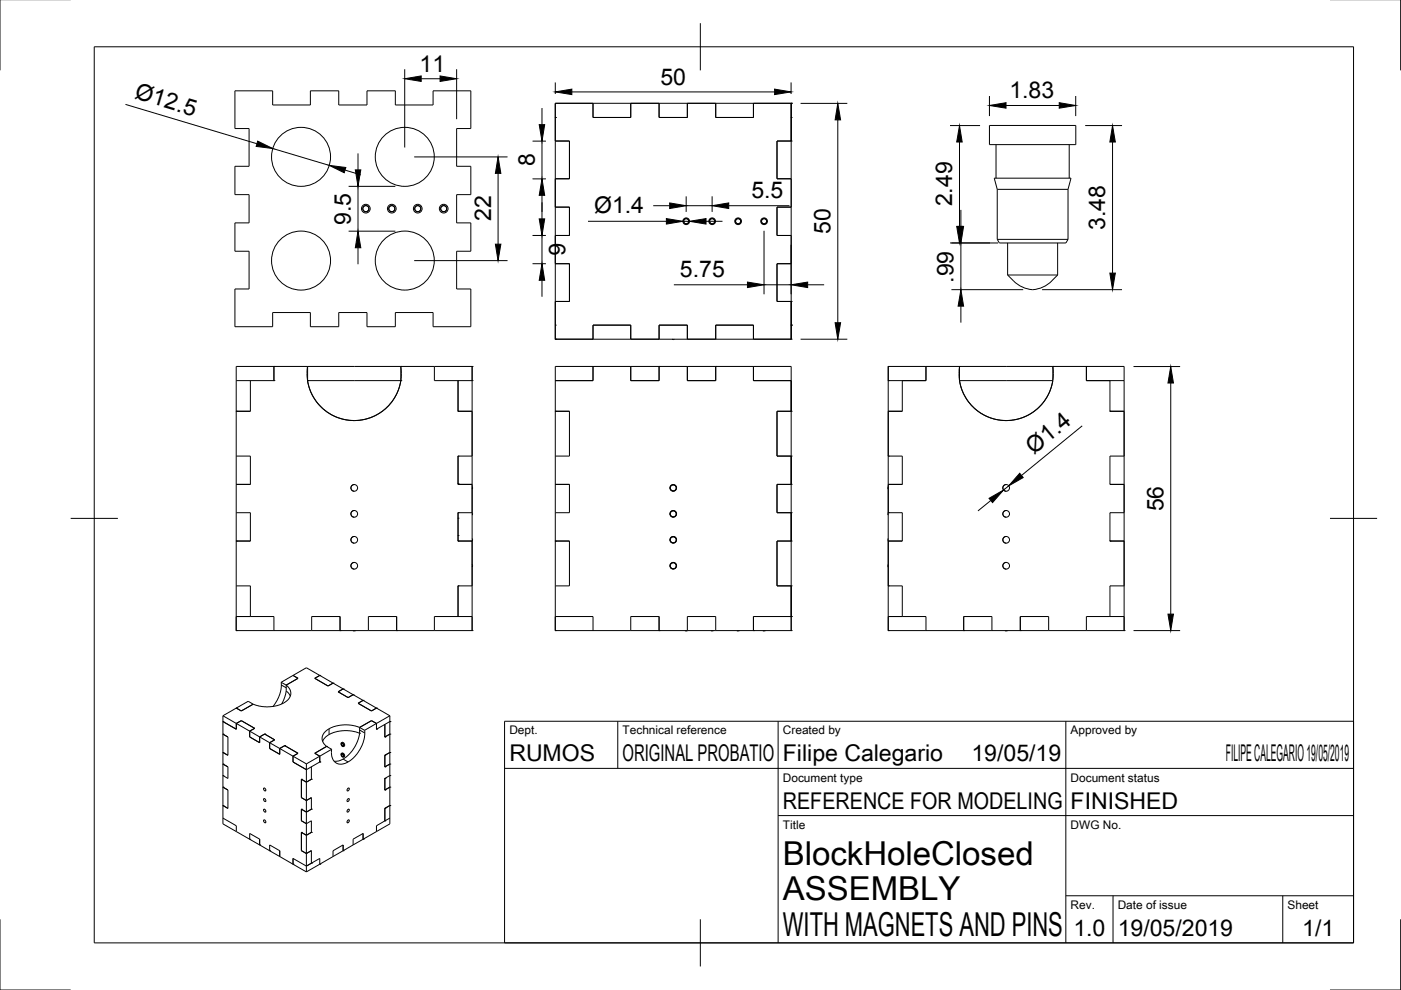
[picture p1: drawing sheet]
<svg xmlns="http://www.w3.org/2000/svg" width="297mm" height="210mm" viewBox="0 0 297 210" stroke-linecap="round" stroke-linejoin="round" font-family="sans-serif">
<!-- layer: Visible -->
<g fill="none" stroke="#000" stroke-width=".21">
<path d="M49.8 19.3h8v3h8v-3h6v3h6v-3h6v3h8v-3h8v8h-3v8h3v6h-3v6h3v6h-3v8h3v8h-8v-3h-8v3h-6v-3h-6v3h-6v-3h-8v3h-8v-8h3v-8h-3v-6h3v-6h-3v-6h3v-8h-3zM117.7 24.9h.1M117.7 29.9h3v8h-3M125.7 21.9v3h8v-3M139.7 21.9v3h6v-3M151.7 21.9v3h8v-3M167.7 21.9h.1M167.7 24.9h.1M167.7 29.9h.1M167.7 21.9h-50v50M167.7 21.9v50M167.7 29.9h-3v8h3"/>
<path d="M209.8 26.6h18.3v4.1h-18.3zM211.2 30.7v7.1M226.7 30.7v7.1M117.7 43.9h3v6h-3M117.7 55.9h3v8h-3M167.7 43.9h-3v6h3M167.7 55.9h-3v8h3M211.4 50.8l.5 .7h14.1l.4-.7M211.4 50.8h15M211.4 40.1h15M211.4 40.1l-.6-2.3h16.3l-.7 2.3M211.4 40.1v10.7"/>
<path d="M213.6 58.3a7.4 7.4 0 0 0 5.3 3.1 7.3 7.3 0 0 0 5.3-3.1M213.6 58.3h10.6M213.6 51.5v6.8M224.2 51.5v6.8M226.4 40.1v10.7M58.1 77.7h.1M58.1 77.7v3M65.2 77.7v2.6a10 10 0 0 0 9.9 8.9M65.2 77.7h19.8M65.2 77.7h-15.1v56M65.2 77.7v3M85 77.7v2.7a10 10 0 0 1-9.9 8.8"/>
<path d="M85 77.7h.1M85 77.7h15.1M85 77.7v3M92.1 77.7v3h8M100.1 77.7h.1M100.1 77.7v56M117.7 71.9h.1M117.7 68.9h.1M117.7 71.9h50M125.7 77.7v3h-8M125.7 71.9v-3h8v3M133.7 77.7v3h6v-3"/>
<path d="M139.7 77.7h.1M139.7 71.9v-3h6v3M142.5 71.9h.5M145.7 77.7v3h6v-3M151.7 77.7h.1M151.7 71.9v-3h8v3M159.7 77.7v3h8M167.7 68.9h.1M167.7 63.9h.1M167.7 71.9h.1M188.3 77.7h.1M188.3 77.7h15.1"/>
<path d="M188.3 77.7v56M196.3 77.7v3h-8M203.4 77.7v2.7a10 10 0 0 0 9.9 8.8M203.4 77.7h19.8M203.4 77.7h.1M203.4 77.7v2.9M223.2 77.7l.1 2.6a10 10 0 0 1-10 8.9M223.2 77.7h.1M223.2 77.7h15.1v56M223.2 77.7v2.9M230.3 77.7h.1M230.3 77.7v3h8"/>
<path d="M50.1 87.2h.1M50.1 96.7h3v6h-3M50.1 80.7h8M53.1 80.7v6.5h-3M58.1 80.7h.1M65.2 80.7a10 10 0 0 0 9.9 8.5M65.2 80.7h.1M65.2 80.7h19.8M85 80.7l-.1 .2a10 10 0 0 1-9.8 8.3M85 80.7h.1M97.1 87.2h.1M97.1 96.7h.1"/>
<path d="M97.1 96.7h3M97.1 87.2h3M97.1 96.7v6h3M97.1 80.7v6.5M100.1 80.7h.1M117.7 87.2h.1M117.7 87.2h3v9.5h-3M167.7 96.7h.1M167.7 87.2h.1M167.7 87.2h-3v9.5h3M188.3 96.7h.1M188.3 80.7h.1"/>
<path d="M188.3 96.7h3v6h-3M191.3 80.7v6.5h-3M203.4 80.7h19.8a10 10 0 0 1-9.9 8.5 10 10 0 0 1-9.9-8.5zM235.3 87.2h.1M235.3 87.2h3M235.3 80.7v6.5M238.3 96.7h-3v6h3M50.1 114.7h.1M50.1 102.7h3M50.1 108.7h3v6h-3M75.1 102.7a.71 .71 0 0 0-.7 .7 .71 .71 0 0 0 .7 .8M75.1 113.7a.71 .71 0 0 0-.7 .8 .71 .71 0 0 0 .7 .7"/>
<path d="M75.1 119.2a.71 .71 0 0 0-.7 .8 .71 .71 0 0 0 .7 .7M75.1 108.2a.71 .71 0 0 0-.7 .7 .71 .71 0 0 0 .7 .8M97.1 114.7h.1M97.1 108.7h.1M97.1 102.5h.1M97.1 109.9h.1M97.1 113.6h.1M97.1 102.7h3M97.1 108.7h3M97.1 114.7h3M97.1 108.7v6M100.1 119.7v.5"/>
<path d="M100.1 114.2v.5M100.1 108.7l.1 .2M100.1 103.2v.5M100.2 109l-.1 .2M117.7 114.7h.1M117.7 102.7h3v6h-3M117.7 114.7h3v9.5h-3M117.7 102.7h3M164.7 102.7h3M167.7 114.7h.1M167.7 108.7h.1M167.7 102.7h.1"/>
<path d="M167.7 102.7h-3v6h3M167.7 114.7h-3v9.5h3M188.2 109l.1 .2M188.3 119.7v.5M188.3 108.7l-.1 .2M188.3 103.2v.5M188.3 108.7h.1M188.3 108.7h3v6h-3v-.5M188.3 102.7h3M213.3 119.2a.71 .71 0 0 0-.7 .8 .71 .71 0 0 0 .7 .7M213.3 102.7a.71 .71 0 0 0-.7 .7 .71 .71 0 0 0 .7 .8M213.3 113.7a.71 .71 0 0 0-.7 .8 .71 .71 0 0 0 .7 .7"/>
<path d="M213.3 108.2a.71 .71 0 0 0-.7 .7 .71 .71 0 0 0 .7 .8M235.3 114.7h.1M235.3 102.7h3M235.3 114.7h3M238.3 108.7h-3v6M50.1 133.7h.1M50.1 124.2h3v6.5M50.1 130.7h8v3M50.1 133.7h50M66.1 133.7v-3h6v3M72.1 133.7h.1M74.8 133.7h.6"/>
<path d="M78.1 133.7v-3h6v3M84.1 133.7h.1M97.1 130.7h.1M97.1 124.2h.1M97.1 124.2h3M97.1 124.2v6.5M100.1 133.7h.1M100.1 130.7h-8v3M117.7 133.7h.1M117.7 133.7v-56h50v56M117.7 130.7h8v3M117.7 133.7h50"/>
<path d="M133.7 133.7v-3h6v3M139.7 133.7h.1M145.2 133.7h.6M145.7 133.7v-3h6v3M150.7 133.7h.6M156.2 133.7l.3 .1M156.8 133.7l-.3 .1M159.7 133.7h.1M161.7 133.7h.6M167.7 130.7h.1M167.7 124.2h.1M167.7 133.7h.1"/>
<path d="M167.7 130.7h-8v3M188.3 124.2h.1M188.3 133.7h.1M188.3 124.2h3v6.5M188.3 130.7h8v3M188.3 133.7h50M204.3 133.7h.1M204.3 133.7v-3h6v3M213.1 133.7h.5M216.3 133.7h.1M216.3 133.7v-3h6v3M238.3 133.7h.1"/>
<path d="M238.3 124.2h-3v6.5M238.3 130.7h-8v3M47.3 159.5h.1M47.3 153h.1M47.3 155.7h.1M47.3 153l2.8 1.6v-1.2l1.1-.6 2.8 1.6-1.1 .6M47.3 151.8v22.9l7.8 4.4M47.3 155.7l1 .6v3.8l-1-.6M47.3 151.8l5.6 3.2M50.1 150.1h.1M50.1 150.1l-2.8 1.7M52.9 155v1.2l2.2 1.3v-1.3l1-.6"/>
<path d="M52.9 155l4.3 2.5M53.7 149.3l-2.5 1.4-1.1-.6M53.7 149.3l-1.1-.6-2.5 1.4M56.1 155.6h.1M56.1 155.6l2.1 1.3-1 .6M57.2 157.5v1.2l2.1 1.2v-1.2M57.2 157.5l2.1 1.2M59.3 158.7l2.8 1.6M59.6 144.7v1.1l-.3 1.5-.5 1.1-.9 1.4M59.6 144.7l1.1 .6M60.4 158.1h.1M60.4 158.1l-1.1 .6"/>
<path d="M60.4 158.1l2.8 1.6-1.1 .6M60.7 145.3l.7 .8 .3 1.1-.4 .9-1.1 .9-1.4 .6-2 .3-1.7-.2-1.4-.4M60.7 145.3l-.2 2-.8 2M60.7 146.5l.9 1.1M62.1 143.2l1.1 .6-2.5 1.5M62.1 143.2l-2.5 1.5M62.1 143.2l2.9-1.6 2.8 1.6M66.7 159.7l1.1 .6M67.8 143.2h.1M67.8 143.2l2.8 1.6M67.8 143.2l-1.1 .6 2.9 1.7 1-.7M69.3 158.3h.1"/>
<path d="M69.3 158.3l-2.6 1.4M70.3 158.9l-2.5 1.4M70.3 158.9l-1.1-.6-2.5 1.4M70.6 144.8h.1M70.6 144.8l2.1 1.3M72.3 159.8l.5 .1 .1 .6-.5-.1zM72.3 157.5l.5 .2 .1 .5-.5-.1zM72.4 159.8a.46 .46 0 0 1 .6 .1 .46 .46 0 0 1-.2 .6M72.4 157.5a.46 .46 0 0 1 .6 .2 .46 .46 0 0 1-.2 .6M72.7 146.1h.1M72.7 146.1l2.2 1.2M72.7 146.1l-1 .6 2.1 1.2 1.1-.6"/>
<path d="M74.9 147.3h.1M74.9 147.3l7.8 4.5M76.2 155.5l-2.2-.6-2.5 .2-1.9 .7-.7 .6-.5 .8M76.2 155.5l-.6 2.2-1.5 2.1-.8 .8-.9 .5-.9 .3h-.7M76.2 154.2l-1.7-.4-1.6-.1-1.8 .3-1.5 .6-1 1-.3 .9 .2 1 .8 .8M76.2 155.5h.1M76.2 154.2l1.1 .6M76.2 154.2v1.3M77 148.5h.1M77 148.5l-1.1 .6 2.9 1.6 1-.6M77.3 154.8l-.1 1.9-.8 2-1.1 1.7-1.5 1.2-1.4 .4h-.6l-.7-.3-.7-1.1-.1-1.7M79.8 150.1h.1"/>
<path d="M79.8 154.6h.1M79.8 153.4v1.2M79.8 153.4l-2.5 1.4M79.8 153.4l-1-.6-2.6 1.4M81.6 156.3h.1M81.6 153.6v2.7M82.7 159.5h.1M82.7 153h.1M82.7 155.7h.1M82.7 151.8v22.9l-5.7 3.2M82.7 159.5l-1.1 .6M82.7 155.7l-1.1 .6"/>
<path d="M82.7 153l-2.9 1.6M82.7 151.8l-2.9 1.6M47.3 170.8h.1M47.3 164.4h.1M47.3 166.9h.1M47.3 162h.1M47.3 173.5l2.8 1.6v1.2M47.3 166.9l1 .6v3.9l-1-.6M47.3 162l1 .6v2.5l-1-.7M52.9 177.9h.1M52.9 177.9v-1.2l2.2 1.2v1.2M55.1 179.1h.1"/>
<path d="M55.1 179.1l2.1 1.3M62.1 160.3v1.3l2.9 1.6 2.8-1.6M62.1 160.3l2.9 1.7M63.9 176.5h.1M63.9 171.6h.1M63.9 165.2h.1M63.9 165.2l1.1 .6 1-.6M63.9 165.2v3.9l1.1 .6 1-.6v2.5M63.9 171.6l1.1 .6 1-.6M63.9 176.5l1.1 .6 1-.6M63.9 176.5v3.9l1.1 .6 1-.6v2.6M63.9 171.6v2.4l1.1 .6 1-.6v2.5"/>
<path d="M65 162v22.9M66 165.2h.1M66 171.6h.1M66 176.5h.1M66 162.6v2.6M67.8 161.6h.1M67.8 160.3v1.3M67.8 160.3l-2.8 1.7M73.7 167.2l.3-.1 .1 .1-.2 .4-.3 .1zM73.7 171.7l.3-.1 .1 .1-.2 .4-.3 .1zM73.7 174l.3-.2 .1 .2-.2 .3-.3 .1zM73.7 169.5l.3-.2 .1 .2-.2 .3-.3 .1z"/>
<path d="M74.9 179.1l-2.2 1.3M77 177.9h.1M77 177.9v-1.2l-2.1 1.2v1.2M77 177.9l-2.1 1.2M81.6 160.1h.1M81.6 162.6h.1M81.6 165.1h.1M81.6 167.5h.1M81.6 171.4h.1M81.6 174h.1M81.6 160.1v2.5M81.6 165.1v2.4"/>
<path d="M81.6 171.4v2.6M81.6 174l-1.8 1.1v1.2M82.7 170.8h.1M82.7 164.4h.1M82.7 166.9h.1M82.7 162h.1M82.7 173.5l-1.1 .5M82.7 170.8l-1.1 .6M82.7 166.9l-1.1 .6M82.7 164.4l-1.1 .7M82.7 162l-1.1 .6M57.2 180.4h.1"/>
<path d="M57.2 180.4v-1.3l2.1 1.3v1.2M57.2 180.4l2.1 1.2M59.3 181.6l2.8 1.6M62.1 183.2h.1M62.1 183.2l2.9 1.7M66 183h.1M66 183l-1 .6-2.9-1.6v1.2M66 183l1.8-1v1.2M67.8 183.2h.1M67.8 183.2l-2.8 1.7M70.6 181.6l-2.8 1.6M72.7 180.4h.1"/>
<path d="M72.7 180.4v-1.3l-2.1 1.3v1.2M72.7 180.4l-2.1 1.2"/>
<circle cx="63.8" cy="33.3" r="6.3"/>
<circle cx="85.8" cy="33.3" r="6.3"/>
<circle cx="63.8" cy="55.2" r="6.3"/>
<circle cx="77.6" cy="44.2" r=".92"/>
<circle cx="77.6" cy="44.2" r=".65"/>
<circle cx="83.1" cy="44.2" r=".92"/>
<circle cx="83.1" cy="44.2" r=".65"/>
<circle cx="85.8" cy="55.2" r="6.3"/>
<circle cx="88.6" cy="44.2" r=".92"/>
<circle cx="88.6" cy="44.2" r=".65"/>
<circle cx="94.1" cy="44.2" r=".92"/>
<circle cx="94.1" cy="44.2" r=".65"/>
<circle cx="145.5" cy="46.9" r=".54"/>
<circle cx="145.5" cy="46.9" r=".71"/>
<circle cx="145.5" cy="46.9" r=".56"/>
<circle cx="151" cy="46.9" r=".54"/>
<circle cx="151" cy="46.9" r=".71"/>
<circle cx="151" cy="46.9" r=".56"/>
<circle cx="156.5" cy="46.9" r=".54"/>
<circle cx="156.5" cy="46.9" r=".71"/>
<circle cx="156.5" cy="46.9" r=".56"/>
<circle cx="162" cy="46.9" r=".54"/>
<circle cx="162" cy="46.9" r=".71"/>
<circle cx="162" cy="46.9" r=".56"/>
<circle cx="75.1" cy="114.5" r=".71"/>
<circle cx="75.1" cy="120" r=".71"/>
<circle cx="75.1" cy="108.9" r=".71"/>
<circle cx="75.1" cy="103.4" r=".71"/>
<circle cx="142.7" cy="120" r=".71"/>
<circle cx="142.7" cy="114.5" r=".71"/>
<circle cx="142.7" cy="103.4" r=".71"/>
<circle cx="142.7" cy="108.9" r=".71"/>
<circle cx="142.7" cy="103.4" r=".65"/>
<circle cx="142.7" cy="114.5" r=".65"/>
<circle cx="142.7" cy="120" r=".65"/>
<circle cx="142.7" cy="108.9" r=".65"/>
<circle cx="213.3" cy="114.5" r=".71"/>
<circle cx="213.3" cy="103.4" r=".71"/>
<circle cx="213.3" cy="120" r=".71"/>
<circle cx="213.3" cy="108.9" r=".71"/>
<circle cx="72.7" cy="157.9" r=".24"/>
<circle cx="56.2" cy="167.4" r=".26"/>
<circle cx="56.2" cy="169.6" r=".26"/>
<circle cx="56.2" cy="171.9" r=".26"/>
<circle cx="56.2" cy="174.1" r=".26"/>
<circle cx="72.7" cy="160.1" r=".24"/>
</g>
<!-- layer: Visible Narrow -->
<path d="M59.6 145.2l1.1 .6M69.8 154.5v1.3M76.3 154.8l1 .6M72.7 160.9l1.1 .7" fill="none" stroke="#000" stroke-width=".21"/>
<!-- layer: Border -->
<path d="M0 -.1v15M297 -.1v15M20 9.9h267v190h-267zM148.5 4.9v10M15 109.9h10M282 109.9h10M0 194.9v15h15M148.5 194.9v10M297 194.9v15h-15" fill="none" stroke="#000" stroke-width=".21"/>
<!-- layer: TitleBlock -->
<path d="M107 152.9h180v47h-180zM131 152.9v10M165 152.9v47M226 152.9v47M107 162.9h180M165 172.9h122M226 189.9h61M236 189.9v10M272 189.9v10" fill="none" stroke="#000" stroke-width=".21"/>
<!-- layer: Dimensions -->
<g fill="none" stroke="#000" stroke-width=".21">
<path d="M85.8 14.7v16.6M89.3 16.7h4M96.8 14.7v10.6M117.7 17.5v2.4M121.2 19.5h43M167.7 17.5v2.4M26.6 22.1l27.9 8.4M57.8 31.5l12 3.6M73.2 36.1l3.3 1M73.9 39.5h9.9M75.9 32.5v3.5M75.9 39.5v9.5"/>
<path d="M87.8 33.3h19.8M105.6 36.8v15M112.9 29.9h2.8M112.9 37.9h2.8M114.9 22.9v3.5M114.9 29.9v8M169.7 21.9h9.9M177.6 25.4v43M201.4 26.6h6.4M203.4 30.1v17.9M209.8 20.4v4.2M213.3 22.4h11.3"/>
<path d="M228.1 20.4v4.2M230.1 26.6h7.8M235.9 30.1v27.8M73.9 49h9.9M75.9 52.5v3.5M87.8 55.3h19.8M112.9 49.9h2.8M112.9 55.9h2.8M114.9 41.4v5M114.9 49.9v6M114.9 59.4v3.5M124.7 46.9h16.6"/>
<path d="M138.5 43.6h3.5M144.8 46.9h1.4M145.5 41.6v3.3M145.5 43.6h5.5M149.7 46.9h3.5M151 41.6v3.3M154.5 43.6h12.9M162 48.9v13.5M167.7 51.9v10.5M201.4 51.5h10.2M203.7 44.5v3.5M203.7 51.5v9.9"/>
<path d="M142.9 60.4h15.6M162 60.4h5.7M169.7 71.9h9.9M171.2 60.4h3.5M201.7 61.4h15.2M203.7 64.9v3.5M220.9 61.4h17M240.3 77.7h9.9M229.4 90.3l-12.8 10.5M248.2 81.2v49M210.1 106.1l-2.8 2.2M213.9 103l-1.1 .9"/>
<path d="M240.3 133.7h9.9"/>
</g>
<g fill="#000" stroke="#000" stroke-width=".21">
<path d="M85.8 16.7l3.5-.6v1.2zM93.3 16.1l3.5 .6-3.5 .6zM117.7 19.5l3.5-.6v1.2zM164.2 18.9l3.5 .6-3.5 .6zM54.6 29.9l3.2 1.6-3.5-.5zM69.8 35.1l3.5 .4-.3 1.1zM75.3 36h1.2l-.6 3.5zM105.6 33.3l.6 3.5h-1.2zM114.3 26.4h1.2l-.6 3.5zM177.6 21.9l.6 3.5h-1.1zM203.4 26.6l.6 3.5h-1.2zM209.8 22.4l3.5-.6v1.1z"/>
<path d="M224.6 21.8l3.5 .6-3.5 .5zM235.9 26.6l.6 3.5h-1.2zM75.9 49l.6 3.5h-1.2zM105 51.8h1.2l-.6 3.5zM114.9 37.9l.6 3.5h-1.2zM114.3 46.4h1.2l-.6 3.5zM114.9 55.9l.6 3.5h-1.2zM141.3 46.3l3.5 .6-3.5 .6zM142 43l3.5 .6-3.5 .6zM146.2 46.9l3.5-.6v1.2zM151 43.6l3.5-.6v1.2zM158.5 59.8l3.5 .6-3.5 .6z"/>
<path d="M167.7 60.4l3.5-.6v1.2zM202.8 48h1.2l-.6 3.5zM203.1 48h1.2l-.6 3.5zM235.3 57.9h1.2l-.6 3.5zM177.1 68.4h1.1l-.6 3.5zM203.7 61.4l.6 3.5h-1.2zM248.2 77.7l.6 3.5h-1.2zM209.7 105.7l3.1-1.8-2.4 2.7zM216.2 100.3l.7 1-3 1.7zM247.6 130.2h1.2l-.6 3.5z"/>
</g>
<g font-size="7">
<text x="166" y="183.4">BlockHoleClosed</text>
<text x="166" y="190.9">ASSEMBLY</text>
<text x="166" y="198.4">WITH MAGNETS AND PINS</text>
</g>
<g font-size="4.9">
<text x="89" y="15.2">11</text>
<text x="140" y="17.9">50</text>
<text x="28.4" y="20.8" transform="rotate(17 28.4 20.8)">Ø12.5</text>
<text x="214" y="20.8">1.83</text>
<text x="113.4" y="35.3" transform="rotate(-90 113.4 35.3)">8</text>
<text x="74.4" y="47.7" transform="rotate(-90 74.4 47.7)">9.5</text>
<text x="104.1" y="46.9" transform="rotate(-90 104.1 46.9)">22</text>
<text x="126" y="45.2">Ø1.4</text>
<text x="159.3" y="42.1">5.5</text>
<text x="201.9" y="43.8" transform="rotate(-90 201.9 43.8)">2.49</text>
<text x="116.5" y="51.6" transform="rotate(90 116.5 51.6)">6</text>
<text x="176.1" y="49.6" transform="rotate(-90 176.1 49.6)">50</text>
<text x="234.3" y="48.8" transform="rotate(-90 234.3 48.8)">3.48</text>
<text x="144.2" y="58.8">5.75</text>
<text x="202.2" y="60" transform="rotate(-90 202.2 60)">.99</text>
<text x="219.2" y="96.4" transform="rotate(-39 219.2 96.4)">Ø1.4</text>
<text x="246.7" y="108.4" transform="rotate(-90 246.7 108.4)">56</text>
<text x="108" y="161.4">RUMOS</text>
<text x="132" y="161.4">ORIGINAL PROBATIO</text>
<text x="166" y="161.4">Filipe Calegario</text>
<text x="206" y="161.4">19/05/19</text>
<text x="259.9" y="161.4">FILIPE CALEGARIO 19/05/2019</text>
<text x="166" y="171.4">REFERENCE FOR MODELING</text>
<text x="227" y="171.4">FINISHED</text>
<text x="227.6" y="198.5">1.0</text>
<text x="237" y="198.4">19/05/2019</text>
<text x="276.1" y="198.5">1/1</text>
</g>
<g font-size="2.5">
<text x="108" y="155.7">Dept.</text>
<text x="132" y="155.7">Technical reference</text>
<text x="166" y="155.7">Created by</text>
<text x="227" y="155.7">Approved by</text>
<text x="166" y="165.7">Document type</text>
<text x="227" y="165.7">Document status</text>
<text x="166" y="175.7">Title</text>
<text x="227" y="175.7">DWG No.</text>
<text x="227" y="192.7">Rev.</text>
<text x="237" y="192.7">Date of issue</text>
<text x="273" y="192.7">Sheet</text>
</g>
</svg>
